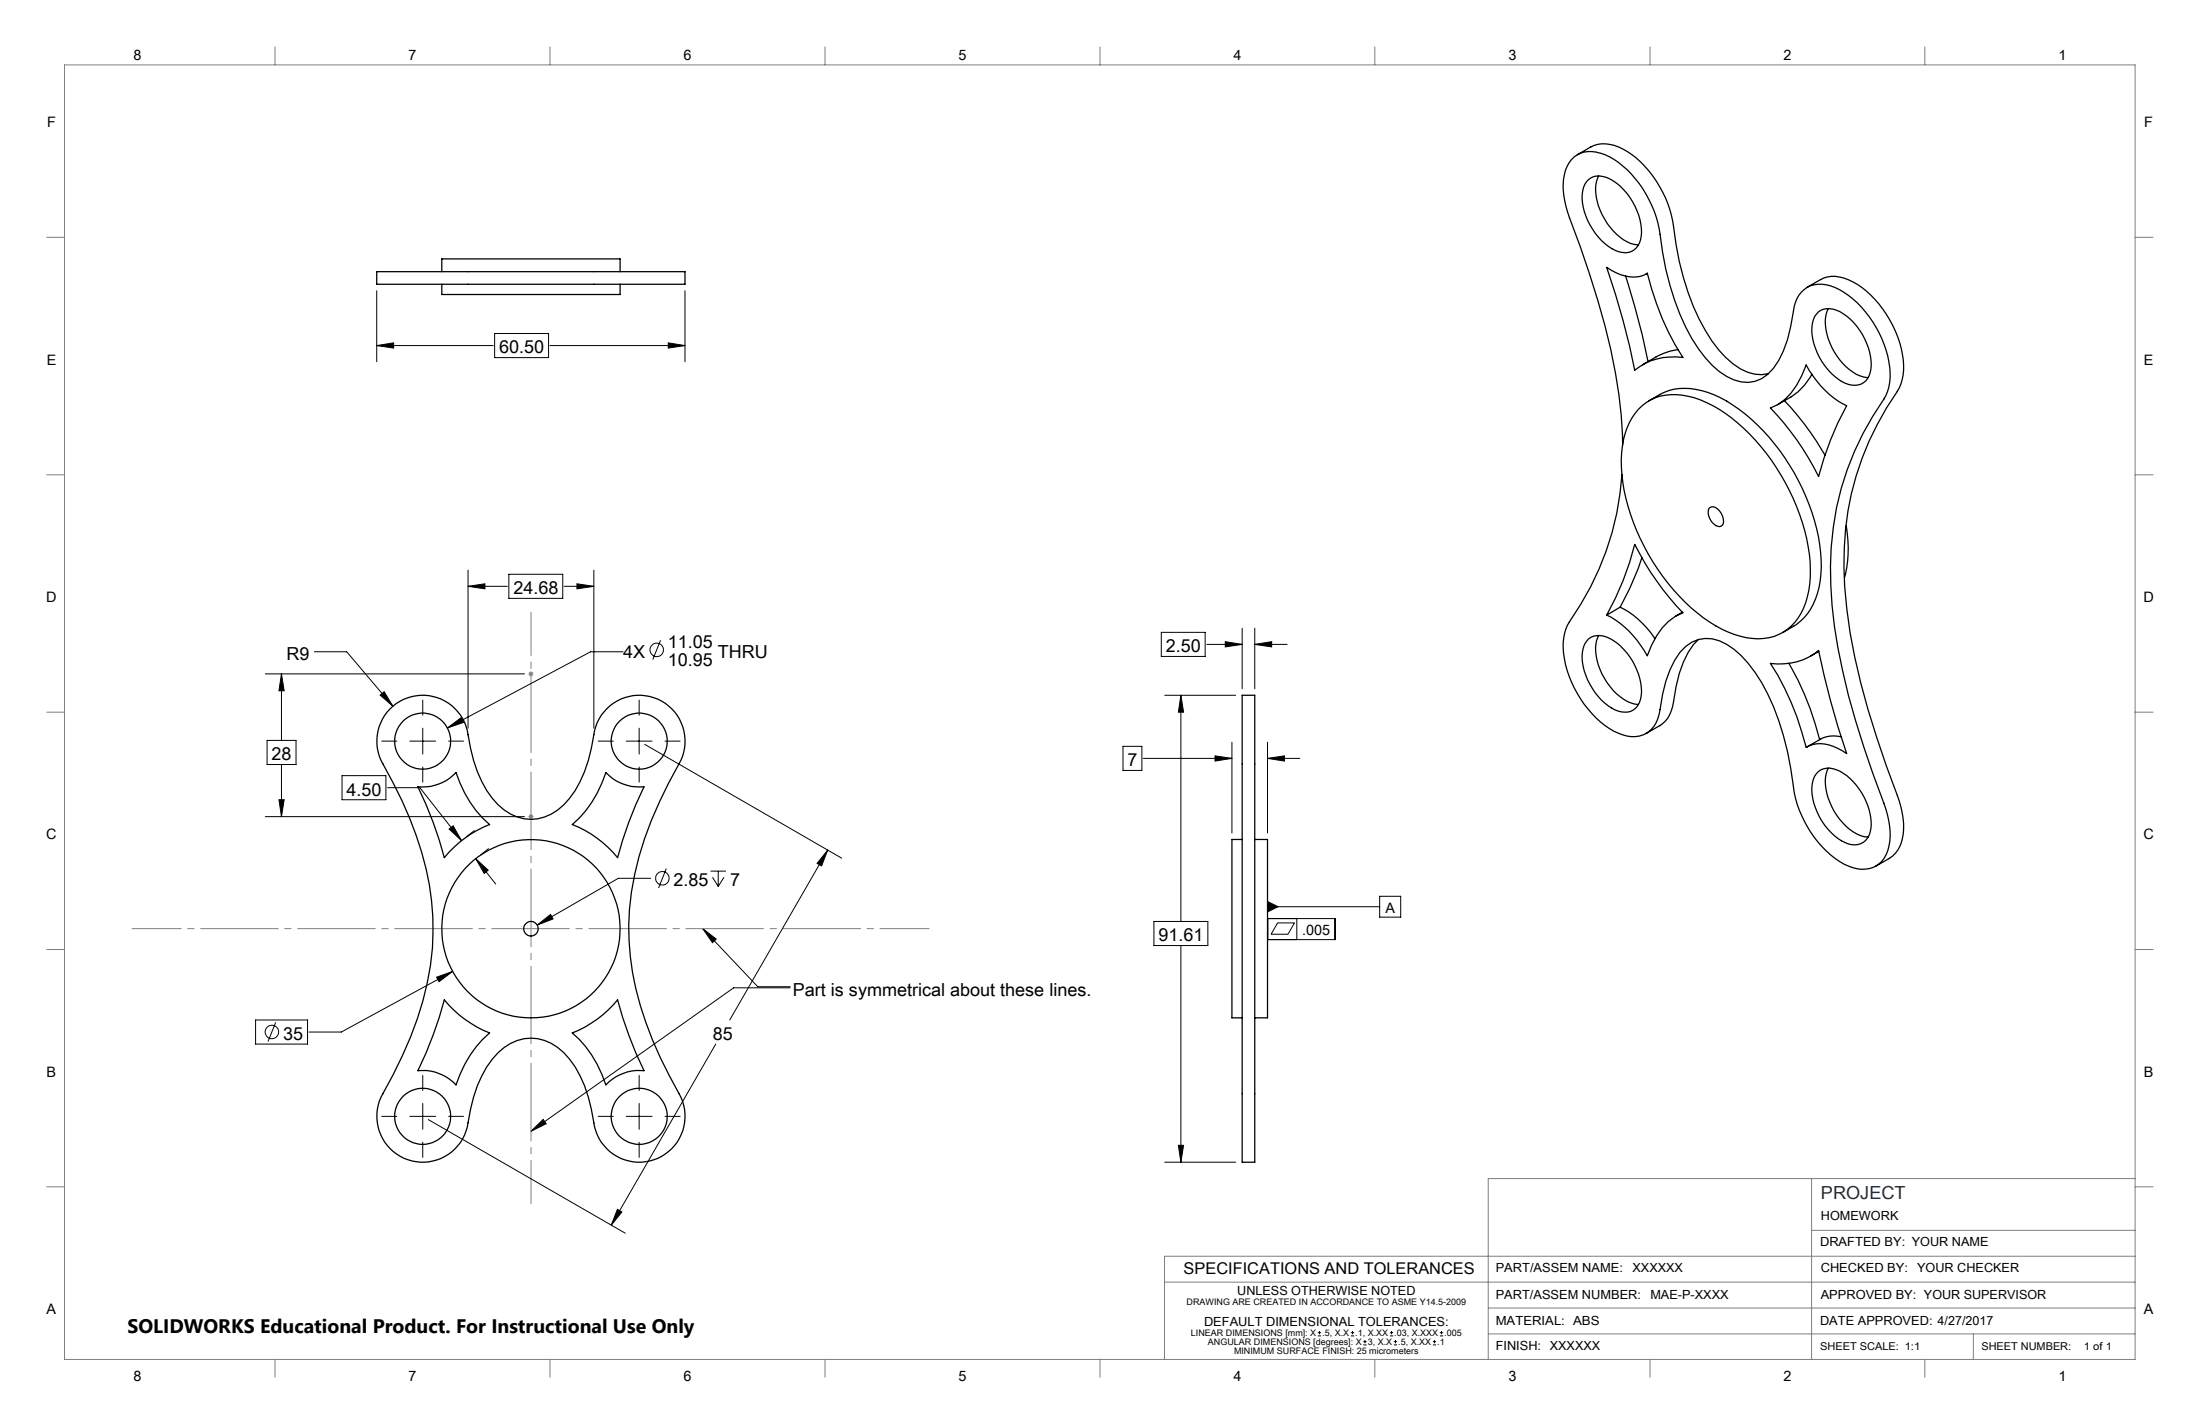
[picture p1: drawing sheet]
<svg xmlns="http://www.w3.org/2000/svg" width="432mm" height="279mm" viewBox="0 0 432 279" stroke-linecap="round" stroke-linejoin="round" font-family="sans-serif">
<g fill="none" stroke="#000" stroke-width=".2">
<path d="M73.9 57v14M134.4 57v14M73.9 67.8l3.4-.5v1zM73.9 67.8h22.9M97.1 65.4h10.6v4.8h-10.6zM108 67.8h26.4M131.2 67.3l3.2 .5-3.2 .5zM91.9 115l3.3-.5v1zM91.9 111.9v31M91.9 115h7.7M99.9 112.7h10.6v4.7h-10.6zM110.7 115h5.9"/>
<path d="M113.2 114.5l3.4 .5-3.4 .5zM116.6 111.9v31M52.1 132.2h50.8M55.2 132.2l.6 3.3h-1zM55.2 132.2v13.1M61.7 127.9h6.4l9 10.7M74.6 136.4l.8-.7 1.7 2.9zM83 137.4v2.9M122.3 127.9h-6.4l-28.1 14.9M125.4 137.4v2.9M129.6 125.6l-1.5 3.8M227.9 124.1h8.6v4.7h-8.6z"/>
<path d="M228.6 136.4h13.9M231.8 136.4l.5 3.3h-1zM231.8 136.4v44.4M236.9 126.4h6.9M240.5 125.9l3.3 .5-3.3 .5zM243.8 123.3v11.8M246.3 126.4l3.3-.5v1zM246.3 123.3v11.8M246.3 126.4h6.3M52.4 145.3h5.7v4.7h-5.7zM54.8 156.9h1l-.6 3.3zM55.2 150v10.2"/>
<path d="M67.1 152.2h8.6v4.7h-8.6zM74.9 145.4h3M76.1 154.6h6.3l8.2 10.4M80.4 145.4h5.1M83 142.9v5.1M83 150.5v3M87.8 142.8l2.7-2 .5 .9zM88.1 145.4h2.9M117.4 145.4h3M122.9 145.4h5.1M125.4 142.9v5.1M125.4 150.5v3"/>
<path d="M126.5 146l38.7 22.4M130.5 145.4h3M220.4 146.4h3.7v4.8h-3.7zM224.4 148.8h17.4M238.5 148.3l3.3 .5-3.3 .5zM241.8 145.6v17.8M248.8 148.8l3.3-.5v1zM248.8 145.6v17.8M248.8 148.8h6.3M52.1 160.2h50.8M88.2 162.7l.7-.7 1.7 3zM93.1 163l-1.5 1.1"/>
<path d="M93.4 168.5l2.4 2.2-.8 .7zM93.4 168.5l3.9 5M95.9 166.5l-1.5 1.2M127.7 172.3h-6.3l-16 9.2M130.8 170.4l-1.5 3.8M139.5 170.9h3M139.8 172.1l1.2 1.8M141 170.9v3M142.1 172.1l-1.1 1.8M162.5 166.8l-1.2 3.1-.9-.5zM162.5 166.8l-19.3 33.3M248.8 176.9l2.1 1-2.1 1z"/>
<path d="M248.8 177.9h22M270.8 175.9h4.1v4.1h-4.1zM85.7 191.7l3.1-1.1-2.6 2zM88.8 190.6l-21.8 11.9h-6.4M105.4 181.5l2.7-2.1 .4 .9zM137.9 182.2l2.7 2.1-.8 .7zM137.9 182.2l10.8 11.4h6.4M155.1 193.8h-11.1l-39.8 28.2M226.5 180.8h10.6v4.7h-10.6zM231.8 185.5v42.5M248.8 180.2h13.3v4.2h-13.3zM250.8 181.1h3.3l-1.3 2.2h-3.3z"/>
<path d="M254.5 180.2v4.2M50.2 200.1h10.2v4.8h-10.2zM54.1 200.6l-1.5 3.8M74.9 219h3M80.4 219h5.1M83 211v3M83 216.5v5.1M84.1 219.7l38.6 22.3M88.1 219h2.9M117.4 219h3M122.9 219h5.1M125.4 211v3"/>
<path d="M125.4 216.5v5.1M130.5 219h3M140.5 204.9l-20.5 35.5M83 224.1v3M104.2 222l2.4-2.4 .6 .9zM121.2 237.3l.9 .5-2.1 2.6zM125.4 224.1v3M228.6 228h13.9M231.3 224.7h1l-.5 3.3zM258.7 262.1h.6M258.7 261.5h.6M259 261.2v.6"/>
<path d="M265.1 262.1h.7M265.1 261.5h.7M265.5 261.2v.6M267.6 263.9h.6M267.6 263.2h.6M267.9 262.9v.7M272.8 262.1h.6M272.8 261.5h.6M273.1 261.2v.6M273.6 263.9h.6M273.6 263.2h.6M273.9 262.9v.7"/>
<path d="M281.2 263.9h.7M281.2 263.2h.7M281.6 262.9v.7M282.6 262.1h.6M282.6 261.5h.6M282.9 261.2v.6"/>
<circle cx="128.9" cy="127.5" r="1.32"/>
<circle cx="130" cy="172.3" r="1.33"/>
<circle cx="53.4" cy="202.5" r="1.32"/>
</g>
<g fill="none" stroke="#808080" stroke-width=".2">
<path d="M12.7 12.7h406.4v254h-406.4zM54 9.2v3.5M108 9.2v3.5M161.9 9.2v3.5M215.9 9.2v3.5M269.8 9.2v3.5M323.8 9.2v3.5M377.8 9.2v3.5M9.2 46.6h3.5M419.1 46.6h3.5M9.2 93.2h3.5M419.1 93.2h3.5"/>
<path d="M9.2 139.7h3.5M103.7 132.2h1M103.9 131.9l.7 .7M104.2 131.7v1M104.6 131.9l-.7 .7M419.1 139.7h3.5M103.9 159.9l.7 .7M104.2 159.7v1M104.6 159.9l-.7 .7M103.7 160.2h1M9.2 186.3h3.5M419.1 186.3h3.5"/>
<path d="M9.2 232.9h3.5M355.6 231.2v35.6M419.1 232.9h3.5M419.1 231.2h-127v35.6M228.6 251.6h190.5M292.1 256.6h127M355.6 241.4h63.5M419.1 246.5h-190.5v20.3M54 266.7v3.5M108 266.7v3.5M161.9 266.7v3.5M215.9 266.7v3.5"/>
<path d="M269.8 266.7v3.5M292.1 261.7h127M323.8 266.7v3.5M377.8 266.7v3.5M387.3 261.7v5.1"/>
</g>
<path d="M182.4 182.2h-156.5" fill="none" stroke="#808080" stroke-width=".2" stroke-dasharray="15.2 1.3 1.3 1.3" stroke-dashoffset="5.6"/>
<path d="M104.2 236.2v-116.1" fill="none" stroke="#808080" stroke-width=".2" stroke-dasharray="15.2 1.3 1.3 1.3" stroke-dashoffset="6.7"/>
<g fill="#000">
<path d="M137.9 182.2l2.7 2.1-.8 .7z"/>
<path d="M55.2 132.2l.6 3.3h-1zM54.8 156.9h1l-.6 3.3z"/>
<path d="M74.6 136.4l2.5 2.2-1.7-2.9zM162.5 166.8l-1.2 3.1-.9-.5zM121.2 237.3l.9 .5-2.1 2.6zM87.8 142.8l3.2-1.1-.5-.9zM93.4 168.5l2.4 2.2-.8 .7zM88.2 162.7l.7-.7 1.7 3zM113.2 114.5l3.4 .5-3.4 .5zM91.9 115l3.3-.5v1zM85.7 191.7l.5 .9 2.6-2zM105.4 181.5l3.1-1.2-.4-.9zM73.9 67.8l3.4-.5v1zM131.2 67.3l3.2 .5-3.2 .5zM246.3 126.4l3.3-.5v1zM240.5 125.9l3.3 .5-3.3 .5zM238.5 148.3l3.3 .5-3.3 .5zM248.8 148.8l3.3-.5v1zM231.3 224.7h1l-.5 3.3zM231.8 136.4l.5 3.3h-1z"/>
<path d="M104.2 222l2.4-2.4 .6 .9zM248.8 176.9l2.1 1-2.1 1z"/>
</g>
<g fill="none" stroke="#000" stroke-width=".25">
<path d="M309.6 30.4a9 9 0 0 1 4.7-2.2 10.1 10.1 0 0 1 6.9 2.8 22.4 22.4 0 0 1 7.3 13.5 50 50 0 0 0 7.5 22.4 14.4 14.4 0 0 0 8.4 6.5l1.4 .1 1.3-.2M311.4 35.6a3.5 3.5 0 0 1 4.6-.5 12.5 12.5 0 0 1 6.1 11.3 3.3 3.3 0 0 1-5.1 2.7 12.6 12.6 0 0 1-6.4-11 4.4 4.4 0 0 1 .8-2.5zM313.8 34.5a8.7 8.7 0 0 0 .7 7.7 10.7 10.7 0 0 0 6.2 5.7l.9 .1M73.9 53.3h60.5v2.5h-60.5zM86.7 53.3v-2.5h35v2.5M86.7 55.8v2h35v-2M315.3 52.5a8.1 8.1 0 0 0 7.4 1.5l.6-.4a52.7 52.7 0 0 0 7 16.5 12.3 12.3 0 0 0-9.4 2.5 152.3 152.3 0 0 0-5.6-20.1zM319.1 54.2a153.6 153.6 0 0 1 4.4 16.7M323.3 53.6l-.2 .2M354.7 56.4l2.6-1.5a5.8 5.8 0 0 1 5.5 0 19.7 19.7 0 0 1 9.7 11.2 13.1 13.1 0 0 1 .3 10 58.6 58.6 0 0 0-10.7 38.9 120.8 120.8 0 0 0 6.2 29.5l4.1 11.6a14.9 14.9 0 0 1 .8 9.3 5.6 5.6 0 0 1-2.4 3l-2.6 1.5M323.6 78.6a11.5 11.5 0 0 1 8.1-2.4 21.6 21.6 0 0 1 12 6.1 42.5 42.5 0 0 1 13.6 26 17.1 17.1 0 0 1-2.5 12.1 12.5 12.5 0 0 1-4.9 3.7M329.4 68.6a15 15 0 0 0-7 3"/>
<path d="M350.2 78.6a54.5 54.5 0 0 1 8 10.7M354.5 71.6a18.6 18.6 0 0 0 7.9 8 60 60 0 0 0-5.5 13.9 54 54 0 0 0-9.4-13.5 10.8 10.8 0 0 0 6.1-6.3zM355.6 73.4a13.4 13.4 0 0 1-6.7 6M356.9 61.2a4.1 4.1 0 0 1 4.9 .4 12.6 12.6 0 0 1 5.4 10.8 3.3 3.3 0 0 1-5.1 2.8 12.4 12.4 0 0 1-6.5-11.1 4.3 4.3 0 0 1 1.3-2.9zM358.8 60.5a8.8 8.8 0 0 0 .8 7.7 10.7 10.7 0 0 0 6.2 5.8l.9 .1M318.5 87.3a99.3 99.3 0 0 0-4.9-28.4 257.5 257.5 0 0 0-5.9-17.3 12.7 12.7 0 0 1-.1-9 5 5 0 0 1 6.5-2.5 17.4 17.4 0 0 1 9.6 9.1 20.1 20.1 0 0 1 2.1 6.8 50 50 0 0 0 7.5 22.4 16.3 16.3 0 0 0 7 6.1 6.4 6.4 0 0 0 7.8-2.3 19.5 19.5 0 0 0 3.4-8.2 17.4 17.4 0 0 1 1.2-5.4 5.1 5.1 0 0 1 6.6-2.5 18.4 18.4 0 0 1 10.1 10.4 14.7 14.7 0 0 1 1.1 10.4l-.4 .7a58.1 58.1 0 0 0-10.8 37.3 113.8 113.8 0 0 0 6.5 31.7l3.9 11a14.9 14.9 0 0 1 .8 9.3 5.1 5.1 0 0 1-6.8 3.4 17 17 0 0 1-9-8.1l-.6-1.1a19 19 0 0 1-2.1-6.8 50.1 50.1 0 0 0-7.5-22.4 16.7 16.7 0 0 0-7-6.2 6.5 6.5 0 0 0-7.8 2.3 25.4 25.4 0 0 0-4.1 12.1 5.2 5.2 0 0 1-7.1 4.1 17 17 0 0 1-8.9-8.2 17.7 17.7 0 0 1-2.7-10.8 7.5 7.5 0 0 1 1.1-3.2 56.5 56.5 0 0 0 10.3-28.9M321.6 80.3a9.6 9.6 0 0 1 9.7-2.5 25.1 25.1 0 0 1 12.1 7.4 42.6 42.6 0 0 1 11.9 25.1 16.7 16.7 0 0 1-3 11.8 9.5 9.5 0 0 1-9.5 3 26.7 26.7 0 0 1-14.3-9.4 41.5 41.5 0 0 1-10.3-24 15.5 15.5 0 0 1 3.4-11.4zM335.5 99.7a1.25 1.25 0 0 1 1.8 .3 2.65 2.65 0 0 1 .7 3.1 1.44 1.44 0 0 1-1.9-.5l-.5-.9a2.19 2.19 0 0 1-.1-2zM318 119.1a17.5 17.5 0 0 1 6.8 6.2M318 119.1l-2.7 1.6M320.9 106.8a55.4 55.4 0 0 0 9.4 13.4 11 11 0 0 0-6.1 6.4l-.9 2.1a18.6 18.6 0 0 0-8-8 56.1 56.1 0 0 0 5.6-13.9zM322.3 109.4l-.8 2.2-1.6 3.8-1.9 3.7"/>
<path d="M362.4 103.2a23.5 23.5 0 0 1-.4 10.1M76.6 139.1a9 9 0 0 1 9.2-2.2 9 9 0 0 1 6.1 7.2 25.6 25.6 0 0 0 4.7 12.5 9 9 0 0 0 11.6 3.1 15.5 15.5 0 0 0 6.5-8.3 39.9 39.9 0 0 0 2-8.1 9 9 0 0 1 12-6.3 9 9 0 0 1 4.6 12.9 73.7 73.7 0 0 0-9.4 25.1 53.5 53.5 0 0 0 4.2 29 118.4 118.4 0 0 0 5.6 11.3 9 9 0 0 1-5.7 12.4 9 9 0 0 1-11.4-7.4 25.2 25.2 0 0 0-4.8-12.5 9 9 0 0 0-11.6-3.1 15.6 15.6 0 0 0-6.5 8.3 40.8 40.8 0 0 0-2 8.1 9 9 0 0 1-12 6.3 9 9 0 0 1-4.6-12.8 73.7 73.7 0 0 0 9.4-25.2 53.5 53.5 0 0 0-4.1-29 118.4 118.4 0 0 0-5.6-11.3 9.1 9.1 0 0 1 1.8-10zM243.8 136.4h2.5v91.6h-2.5zM311.8 125.3a4.1 4.1 0 0 1 4.9 .4 12.6 12.6 0 0 1 5.4 10.8 3.3 3.3 0 0 1-5.1 2.8 12.6 12.6 0 0 1-6.4-11 4.3 4.3 0 0 1 1.2-3zM313.8 124.7a8.8 8.8 0 0 0 .7 7.6 10.7 10.7 0 0 0 6.2 5.8l.9 .1M330.2 120.1l-1.3 .8M333.3 125.5a14.3 14.3 0 0 0-3.7 6.6l-.6 2.6a14.5 14.5 0 0 1-1.7 6.2 9.3 9.3 0 0 1-4.2 3M347.5 130.2a12 12 0 0 0 9.4-2.6 166.3 166.3 0 0 0 5.5 20.2 7.9 7.9 0 0 0-7.3-1.5l-.6 .3a54.1 54.1 0 0 0-7-16.4zM351.1 130.1a56.3 56.3 0 0 1 6.1 15M357 127.8l-1.6 .9M82 154.4a9.1 9.1 0 0 0 7.5-2.8 22.3 22.3 0 0 0 6.6 10.2 21.8 21.8 0 0 0-8.9 6.5 74.9 74.9 0 0 0-5.2-13.9zM118.9 151.6a9.1 9.1 0 0 0 7.5 2.8 74.9 74.9 0 0 0-5.2 13.9 21.8 21.8 0 0 0-8.9-6.5 22.3 22.3 0 0 0 6.6-10.2z"/>
<path d="M356.9 151.4a3.7 3.7 0 0 1 4.2-.1 12.5 12.5 0 0 1 6.1 11.3 3.3 3.3 0 0 1-5.1 2.7 12.3 12.3 0 0 1-6.5-11 4.3 4.3 0 0 1 1.3-2.9zM358.8 150.7a8.7 8.7 0 0 0 .8 7.6 10.6 10.6 0 0 0 6.2 5.8l.9 .2M361.4 144.6a5.6 5.6 0 0 0-4.1 .4l-2.6 1.5M243.8 164.7h-2v35h2M246.3 164.7h2.5v35h-2.5M87.2 196.2a21.8 21.8 0 0 0 8.9 6.5 22.3 22.3 0 0 0-6.6 10.2 9.1 9.1 0 0 0-7.5-2.8 77.5 77.5 0 0 0 5.2-13.9zM112.3 202.7a21.8 21.8 0 0 0 8.9-6.5 77.5 77.5 0 0 0 5.2 13.9 9.1 9.1 0 0 0-7.5 2.8 22.3 22.3 0 0 0-6.6-10.2z"/>
<circle cx="83" cy="145.4" r="5.5"/>
<circle cx="125.5" cy="145.4" r="5.5"/>
<circle cx="104.2" cy="182.2" r="17.5"/>
<circle cx="104.2" cy="182.2" r="1.43"/>
<circle cx="83" cy="219" r="5.5"/>
<circle cx="125.5" cy="219" r="5.5"/>
</g>
<text font-size="3.8" x="25" y="261.6">SOLIDWORKS Educational Product. For Instructional Use Only</text>
<g font-size="3.5">
<text x="98" y="69.3">60.50</text>
<text x="100.8" y="116.6">24.68</text>
<text x="56.2" y="129.4">R9</text>
<text x="122.3" y="129.1">4X</text>
<text x="131.1" y="127.1">11.05</text>
<text x="131.1" y="130.6">10.95</text>
<text x="140.9" y="129.1">THRU</text>
<text x="228.8" y="128">2.50</text>
<text x="53.3" y="149.2">28</text>
<text x="221.3" y="150.4">7</text>
<text x="68" y="156.1">4.50</text>
<text x="132.2" y="173.9">2.85</text>
<text x="143.3" y="173.9">7</text>
<text x="227.4" y="184.7">91.61</text>
<text x="155.6" y="195.5">Part is symmetrical about these lines.</text>
<text x="55.6" y="204">35</text>
<text x="139.9" y="204">85</text>
</g>
<text font-size="3.5" fill="#003359" x="357.4" y="235.3">PROJECT</text>
<text font-size="3.2" x="232.3" y="250">SPECIFICATIONS AND TOLERANCES</text>
<g font-size="2.8">
<text x="26.2" y="11.8">8</text>
<text x="80.2" y="11.8">7</text>
<text x="134.2" y="11.8">6</text>
<text x="188.1" y="11.8">5</text>
<text x="242.1" y="11.8">4</text>
<text x="296.1" y="11.8">3</text>
<text x="350.1" y="11.8">2</text>
<text x="404" y="11.8">1</text>
<text x="9.2" y="25">F</text>
<text x="420.8" y="25">F</text>
<text x="9.2" y="71.5">E</text>
<text x="420.8" y="71.5">E</text>
<text x="9.1" y="118.1">D</text>
<text x="420.7" y="118.1">D</text>
<text x="9.1" y="164.7">C</text>
<text x="420.7" y="164.7">C</text>
<text x="271.9" y="179.2">A</text>
<text x="255.6" y="183.5">.005</text>
<text x="9.2" y="211.2">B</text>
<text x="420.8" y="211.2">B</text>
<text x="9.2" y="257.8">A</text>
<text x="420.8" y="257.8">A</text>
<text x="26.2" y="271">8</text>
<text x="80.2" y="271">7</text>
<text x="134.2" y="271">6</text>
<text x="188.1" y="271">5</text>
<text x="242.1" y="271">4</text>
<text x="296.1" y="271">3</text>
<text x="350.1" y="271">2</text>
<text x="404" y="271">1</text>
</g>
<g font-size="2.5">
<text x="357.4" y="239.3">HOMEWORK</text>
<text x="357.2" y="244.5">DRAFTED BY: YOUR NAME</text>
<text x="293.6" y="249.7">PART/ASSEM NAME:</text>
<text x="320.4" y="249.7">XXXXXX</text>
<text x="357.4" y="249.7">CHECKED BY:</text>
<text x="376.3" y="249.7">YOUR CHECKER</text>
<text x="242.8" y="254.2">UNLESS OTHERWISE NOTED</text>
<text x="293.6" y="254.8">PART/ASSEM NUMBER:</text>
<text x="323.9" y="254.8">MAE-P-XXXX</text>
<text x="357.4" y="254.8">APPROVED BY: YOUR SUPERVISOR</text>
<text x="236.3" y="260.1">DEFAULT DIMENSIONAL TOLERANCES:</text>
<text x="293.6" y="260">MATERIAL: ABS</text>
<text x="357.2" y="260">DATE APPROVED: 4/27/2017</text>
<text x="293.6" y="264.9">FINISH: XXXXXX</text>
</g>
<g font-size="2.1">
<text x="357.2" y="264.9">SHEET SCALE: 1:1</text>
<text x="388.9" y="264.9">SHEET NUMBER:</text>
<text x="409" y="264.9">1 of 1</text>
</g>
<g font-size="1.8">
<text x="232.9" y="256.1">DRAWING ARE CREATED IN ACCORDANCE TO ASME Y14.5-2009</text>
<text x="233.8" y="262.1">LINEAR DIMENSIONS [mm]: X .5, X.X .1, X.XX .03, X.XXX .005</text>
<text x="237.1" y="263.8">ANGULAR DIMENSIONS [degrees]: X 3, X.X .5, X.XX .1</text>
<text x="242.2" y="265.6">MINIMUM SURFACE FINISH: 25 micrometers</text>
</g>
</svg>
